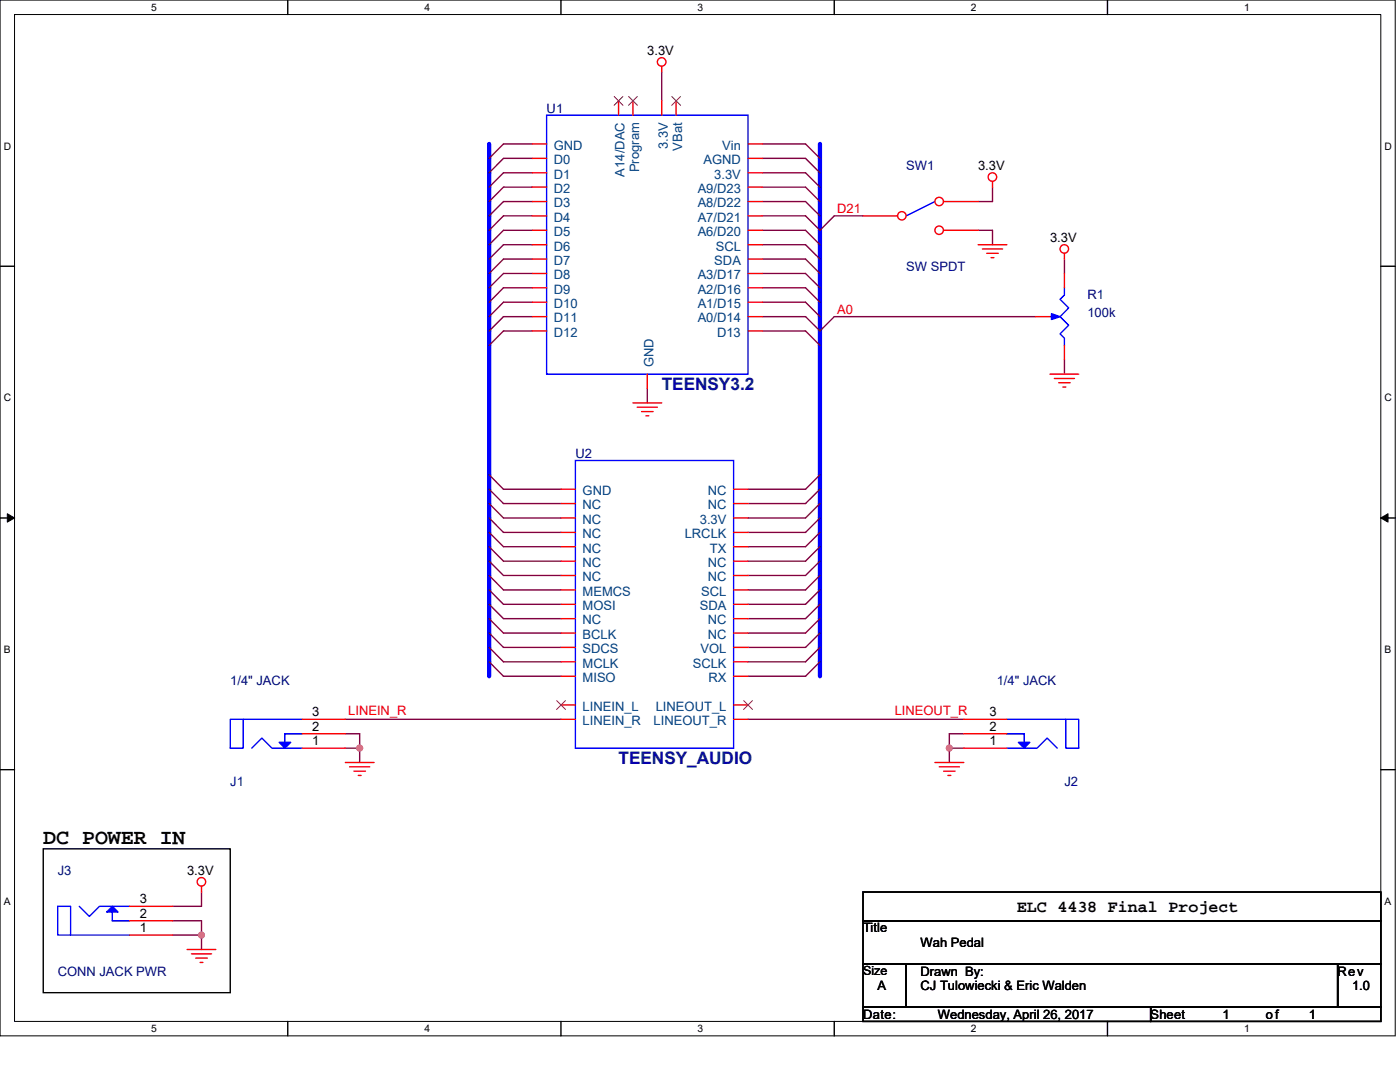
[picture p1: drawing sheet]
<svg xmlns="http://www.w3.org/2000/svg" width="279mm" height="216mm" viewBox="0 0 279 216" stroke-linecap="round" stroke-linejoin="round" font-family="sans-serif">
<path d="M0 0h278.4v206.7h-278.4zM2.9 2.9h272.7v200.9h-272.7z" fill="none" stroke="#000" stroke-width=".2"/>
<g fill="#fff">
<path d="M30.2 .3h1.1v2.3h-1.1z"/>
<path d="M30.2 204.1h1.1v2.3h-1.1z"/>
</g>
<path d="M57.4 0v2.9M57.4 203.8v2.9" fill="none" stroke="#000" stroke-width=".28"/>
<g fill="#fff">
<path d="M84.7 .3h1.1v2.3h-1.1z"/>
<path d="M84.7 204.1h1.1v2.3h-1.1z"/>
</g>
<path d="M112 0v2.9M112 203.8v2.9" fill="none" stroke="#000" stroke-width=".28"/>
<g fill="#fff">
<path d="M139.2 .3h1.2v2.3h-1.2z"/>
<path d="M139.2 204.1h1.2v2.3h-1.2z"/>
</g>
<path d="M166.5 0v2.9M166.5 203.8v2.9" fill="none" stroke="#000" stroke-width=".28"/>
<g fill="#fff">
<path d="M193.8 .3h1.1v2.3h-1.1z"/>
<path d="M193.8 204.1h1.1v2.3h-1.1z"/>
</g>
<path d="M221 0v2.9M221 203.8v2.9" fill="none" stroke="#000" stroke-width=".28"/>
<g fill="#fff">
<path d="M248.3 .3h1.1v2.3h-1.1z"/>
<path d="M248.3 204.1h1.1v2.3h-1.1z"/>
<path d="M.7 28h1.5v2.3h-1.5z"/>
<path d="M276.3 28h1.5v2.3h-1.5z"/>
<path d="M.7 78.2h1.5v2.3h-1.5z"/>
<path d="M276.3 78.2h1.5v2.3h-1.5z"/>
</g>
<path d="M0 53.1h2.9M275.6 53.1h2.8" fill="none" stroke="#000" stroke-width=".28"/>
<g fill="#fff">
<path d="M.7 128.5h1.4v2.2h-1.4z"/>
<path d="M276.3 128.5h1.4v2.2h-1.4z"/>
</g>
<path d="M0 103.4h2.9M275.6 103.4h2.8" fill="none" stroke="#000" stroke-width=".28"/>
<path d="M1.5 102.5l1.4 .9-1.4 .8zM275.6 103.4l1.4-.9v1.7z" fill="#000" stroke="#000" stroke-width=".2"/>
<g fill="#fff">
<path d="M.7 178.7h1.4v2.3h-1.4z"/>
<path d="M276.3 178.7h1.4v2.3h-1.4z"/>
</g>
<path d="M0 153.6h2.9M275.6 153.6h2.8M8.6 169.4h37.4v28.7h-37.4zM172.2 178h103.4v5.7h-103.4zM172.2 183.7h103.4v8.6h-103.4zM172.2 192.3h8.6v8.6h-8.6zM180.8 192.3h86.2v8.6h-86.2zM267 192.3h8.6v8.6h-8.6zM172.2 200.9h57.4v2.9h-57.4zM229.6 200.9h46v2.9h-46z" fill="none" stroke="#000" stroke-width=".28"/>
<path d="M97.6 28.7v106.2M163.6 28.7v106.2" fill="none" stroke="#00f" stroke-width=".85"/>
<g fill="none" stroke="#800040" stroke-width=".28">
<path d="M132.1 14.4v5.7M106.2 28.7h-5.7l-2.9 2.9M106.2 31.6h-5.7l-2.9 2.9M106.2 34.5h-5.7l-2.9 2.8M106.2 37.3h-5.7l-2.9 2.9M152.1 28.7h8.7l2.8 2.9M152.1 31.6h8.7l2.8 2.9M152.1 34.5h8.7l2.8 2.8M152.1 37.3h8.7l2.8 2.9M198.1 37.3v2.9h-2.9M106.2 40.2h-5.7l-2.9 2.9M106.2 43.1h-5.7l-2.9 2.9"/>
<path d="M106.2 46h-5.7l-2.9 2.8M106.2 48.8h-5.7l-2.9 2.9M106.2 51.7h-5.7l-2.9 2.9M106.2 54.6h-5.7l-2.9 2.8M106.2 57.4h-5.7l-2.9 2.9M152.1 40.2h8.7l2.8 2.9M152.1 43.1h8.7l2.8 2.9 2.9-2.9h5.7M152.1 46h8.7l2.8 2.8M152.1 48.8h8.7l2.8 2.9M152.1 51.7h8.7l2.8 2.9M152.1 54.6h8.7l2.8 2.8M152.1 57.4h8.7l2.8 2.9"/>
<path d="M195.2 46h2.9v2.8M212.4 51.7v2.9M106.2 60.3h-5.7l-2.9 2.9M106.2 63.2h-5.7l-2.9 2.8M106.2 66h-5.7l-2.9 2.9M129.2 77.5v2.9M152.1 60.3h8.7l2.8 2.9M152.1 66h8.7l2.8 2.9M206.7 63.2h-40.2l-2.9 2.8-2.8-2.8h-8.7M212.4 71.8v2.9M97.6 94.7l2.9 2.9h11.5M97.6 97.6l2.9 2.9h11.5"/>
<path d="M163.6 94.7l-2.8 2.9h-11.5M163.6 97.6l-2.8 2.9h-11.5M97.6 100.5l2.9 2.9h11.5M97.6 103.4l2.9 2.8h11.5M97.6 106.2l2.9 2.9h11.5M97.6 109.1l2.9 2.9h11.5M97.6 112l2.9 2.8h11.5M97.6 114.8l2.9 2.9h11.5M97.6 117.7l2.9 2.9h11.5M163.6 100.5l-2.8 2.9h-11.5M163.6 103.4l-2.8 2.8h-11.5M163.6 106.2l-2.8 2.9h-11.5"/>
<path d="M163.6 109.1l-2.8 2.9h-11.5M163.6 112l-2.8 2.8h-11.5M163.6 114.8l-2.8 2.9h-11.5M163.6 117.7l-2.8 2.9h-11.5M97.6 120.6l2.9 2.8h11.5M97.6 123.4l2.9 2.9h11.5M97.6 126.3l2.9 2.9h11.5M97.6 129.2l2.9 2.9h11.5M97.6 132.1l2.9 2.8h11.5M163.6 120.6l-2.8 2.8h-11.5M163.6 123.4l-2.8 2.9h-11.5M163.6 126.3l-2.8 2.9h-11.5"/>
<path d="M163.6 129.2l-2.8 2.9h-11.5M163.6 132.1l-2.8 2.8h-11.5M68.9 143.5h43.1M68.9 146.4h2.9v2.9M68.9 149.3h2.9M71.8 149.3v2.8M149.3 143.5h43M189.5 149.3h2.8M189.5 149.3v2.8M192.3 146.4h-2.8v2.9M40.2 178v2.8h-5.7M34.5 183.7h5.7v2.9h-5.7"/>
<path d="M40.2 186.6v2.9"/>
</g>
<g fill="#f0f" stroke="#f0f" stroke-width=".28">
<circle cx="71.8" cy="149.3" r=".57"/>
<circle cx="189.4" cy="149.3" r=".57"/>
<circle cx="40.2" cy="186.6" r=".57"/>
</g>
<g fill="none" stroke="#f00" stroke-width=".28">
<path d="M132.1 13.2v1.2M106.2 28.7h2.9M106.2 31.6h2.9M106.2 34.5h2.9M106.2 37.3h2.9M123.4 20.1v2.9M126.3 20.1v2.9M132.1 20.1v2.9M134.9 20.1v2.9M149.3 37.3h2.8M149.3 34.5h2.8M149.3 31.6h2.8"/>
<path d="M149.3 28.7h2.8M198.1 36.2v1.1M106.2 40.2h2.9M106.2 43.1h2.9M106.2 46h2.9M106.2 48.8h2.9M106.2 51.7h2.9M106.2 54.6h2.9M106.2 57.4h2.9M149.3 57.4h2.8M149.3 54.6h2.8M149.3 51.7h2.8"/>
<path d="M149.3 48.8h2.8M149.3 46h2.8M149.3 43.1h2.8M149.3 40.2h2.8M195.2 48.8h5.7M196.1 49.7h4M196.9 50.5h2.3M197.8 51.4h.6M212.4 54.6v2.8M212.4 50.5v1.2M106.2 60.3h2.9M106.2 63.2h2.9"/>
<path d="M106.2 66h2.9M129.2 74.7v2.8M149.3 66h2.8M149.3 63.2h2.8M149.3 60.3h2.8M206.7 63.2h2.8M209.5 74.7h5.8M210.4 75.5h4M211.3 76.4h2.3M212.1 77.2h.6M212.4 68.9v2.9M112 97.6h2.8"/>
<path d="M126.3 80.4h5.8M127.2 81.3h4M128 82.1h2.3M128.9 83h.6M146.4 97.6h2.9M112 100.5h2.8M112 103.4h2.8M112 106.2h2.8M112 109.1h2.8M112 112h2.8M112 114.8h2.8M112 117.7h2.8"/>
<path d="M146.4 100.5h2.9M146.4 103.4h2.9M146.4 106.2h2.9M146.4 109.1h2.9M146.4 112h2.9M146.4 114.8h2.9M146.4 117.7h2.9M112 120.6h2.8M112 123.4h2.8M112 126.3h2.8M112 129.2h2.8M112 132.1h2.8"/>
<path d="M112 134.9h2.8M146.4 120.6h2.9M146.4 123.4h2.9M146.4 126.3h2.9M146.4 129.2h2.9M146.4 132.1h2.9M146.4 134.9h2.9M60.3 149.3h8.6M60.3 146.4h8.6M60.3 143.5h8.6M68.9 152.1h5.8M69.8 153h4"/>
<path d="M70.6 153.9h2.3M71.5 154.7h.6M112 140.7h2.8M112 143.5h2.8M146.4 140.7h2.9M146.4 143.5h2.9M186.6 152.1h5.7M187.5 153h4M188.3 153.9h2.3M189.2 154.7h.6M192.3 149.3h8.6M192.3 146.4h8.6"/>
<path d="M192.3 143.5h8.6M40.2 176.8v1.2M25.9 180.8h8.6M25.9 183.7h8.6M25.9 186.6h8.6M37.3 189.5h5.8M38.2 190.3h4M39.1 191.2h2.3M39.9 192h.6"/>
<circle cx="132.1" cy="12.4" r=".85"/>
<circle cx="198.1" cy="35.3" r=".85"/>
<circle cx="212.4" cy="49.7" r=".85"/>
<circle cx="40.2" cy="176" r=".85"/>
</g>
<g fill="none" stroke="#00f" stroke-width=".28">
<path d="M109.1 23h40.2v51.7h-40.2zM186.6 40.2l-5.8 2.9M212.4 57.4v1.5l-.8 .8 1.7 1.7-1.7 1.8 1.7 1.7-1.7 1.7 .8 .9v1.4M209.5 63.2h.6M114.8 91.9h31.6v57.4h-31.6zM46 143.5h2.5v5.8h-2.5zM48.5 143.5h11.8M50.2 149.3l2.1-2 2 2h6M56.9 146.4h3.4zM56.9 146.4v1.7M200.9 149.3h6.1l2-2 2 2M200.9 146.4h3.5z"/>
<path d="M200.9 143.5h11.8M204.4 146.4v1.7M212.7 143.5h2.6v5.8h-2.6zM11.5 180.8h2.6v5.8h-2.6zM14.1 186.6h11.8M15.8 180.8l2 2.1 2-2.1h6.1M22.4 183.7h3.5zM22.4 182v1.7"/>
</g>
<path d="M122.6 19.3l1.7 1.7M124.3 19.3l-1.7 1.7M125.5 19.3l1.7 1.7M127.2 19.3l-1.8 1.7M134.1 19.3l1.7 1.7M135.8 19.3l-1.8 1.7M111.1 139.8l1.8 1.8M112.8 139.8l-1.7 1.8M148.4 139.8l1.8 1.8M150.2 139.8l-1.8 1.8" fill="none" stroke="#804000" stroke-width=".2"/>
<g fill="#00f" stroke="#00f" stroke-width=".28">
<path d="M55.7 148.1h2.3l-1.1 1.2z" fill-rule="evenodd"/>
<path d="M203.2 148.1h2.3l-1.1 1.2z" fill-rule="evenodd"/>
<path d="M209.8 62.6l1.8 .6-1.8 .6z" fill-rule="evenodd"/>
<path d="M22.4 180.8l1.2 1.2h-2.3z" fill-rule="evenodd"/>
</g>
<circle cx="180" cy="43.1" r=".84" fill="#fff" stroke="#f00" stroke-width=".28"/>
<path d="M172.2 43.1h6.9" fill="none" stroke="#f00" stroke-width=".28"/>
<circle cx="187.4" cy="40.2" r=".84" fill="#fff" stroke="#f00" stroke-width=".28"/>
<path d="M188.3 40.2h6.9" fill="none" stroke="#f00" stroke-width=".28"/>
<circle cx="187.4" cy="45.9" r=".84" fill="#fff" stroke="#f00" stroke-width=".28"/>
<path d="M188.3 46h6.9" fill="none" stroke="#f00" stroke-width=".28"/>
<g fill="#f0f" stroke="#f0f" stroke-width=".28">
<circle cx="71.8" cy="149.3" r=".57"/>
<circle cx="189.4" cy="149.3" r=".57"/>
<circle cx="40.2" cy="186.6" r=".57"/>
</g>
<text font-size="4.3" x="8.6" y="168.4">DC POWER IN</text>
<g font-size="3.4" fill="#000080">
<text x="132.1" y="77.9">TEENSY3.2</text>
<text x="123.4" y="152.5">TEENSY_AUDIO</text>
</g>
<text font-size="3.3" x="202.9" y="181.9">ELC 4438 Final Project</text>
<g font-size="2.6">
<text x="129.2" y="11">3.3V</text>
<text x="195.2" y="33.9">3.3V</text>
<text x="209.5" y="48.3">3.3V</text>
<text x="62.3" y="142.9">3</text>
<text x="197.5" y="142.9">3</text>
<text x="62.3" y="148.7">1</text>
<text x="62.3" y="145.8">2</text>
<text x="197.5" y="148.7">1</text>
<text x="197.5" y="145.8">2</text>
<text x="37.3" y="174.6">3.3V</text>
<text x="27.9" y="180.3">3</text>
<text x="27.9" y="183.1">2</text>
<text x="27.9" y="186">1</text>
<text x="172.2" y="186.1">Title</text>
<text x="183.7" y="188.9">Wah Pedal</text>
<text x="175.1" y="197.5">A</text>
<text x="183.7" y="194.7">Drawn By:</text>
<text x="183.7" y="197.5">CJ Tulowiecki &amp; Eric Walden</text>
<text x="267" y="194.7">Rev</text>
<text x="269.8" y="197.5">1.0</text>
<text x="172.2" y="203.3">Date:</text>
<text x="187.2" y="203.3">Wednesday, April 26, 2017</text>
<text x="229.6" y="203.3">Sheet</text>
<text x="244" y="203.3">1</text>
<text x="252.6" y="203.3">of</text>
<text x="261.2" y="203.3">1</text>
</g>
<g font-size="2.6" fill="#000080">
<text x="109.1" y="22.5">U1</text>
<text x="180.8" y="33.9">SW1</text>
<text x="180.8" y="54">SW SPDT</text>
<text x="217" y="59.8">R1</text>
<text x="217" y="63.2">100k</text>
<text x="114.8" y="91.3">U2</text>
<text x="46" y="136.7">1/4&quot; JACK</text>
<text x="198.9" y="136.7">1/4&quot; JACK</text>
<text x="46" y="156.8">J1</text>
<text x="212.4" y="156.8">J2</text>
<text x="11.5" y="174.6">J3</text>
<text x="11.5" y="194.7">CONN JACK PWR</text>
</g>
<g font-size="2.6" fill="#004080">
<text x="110.5" y="29.9">GND</text>
<text x="133.3" y="29.8" transform="rotate(-90 133.3 29.8)">3.3V</text>
<text x="144.1" y="29.9">Vin</text>
<text x="110.5" y="32.8">D0</text>
<text x="110.5" y="35.6">D1</text>
<text x="124.7" y="35.2" transform="rotate(-90 124.7 35.2)">A14/DAC</text>
<text x="127.5" y="34.4" transform="rotate(-90 127.5 34.4)">Program</text>
<text x="136.1" y="30.1" transform="rotate(-90 136.1 30.1)">VBat</text>
<text x="140.4" y="32.8">AGND</text>
<text x="142.5" y="35.6">3.3V</text>
<text x="110.5" y="38.5">D2</text>
<text x="110.5" y="41.4">D3</text>
<text x="139.2" y="41.4">A8/D22</text>
<text x="139.2" y="38.5">A9/D23</text>
<text x="110.5" y="44.2">D4</text>
<text x="110.5" y="47.1">D5</text>
<text x="139.2" y="47.1">A6/D20</text>
<text x="139.2" y="44.2">A7/D21</text>
<text x="110.5" y="50">D6</text>
<text x="110.5" y="52.9">D7</text>
<text x="142.6" y="52.9">SDA</text>
<text x="142.8" y="50">SCL</text>
<text x="110.5" y="55.7">D8</text>
<text x="110.5" y="58.6">D9</text>
<text x="139.2" y="58.6">A2/D16</text>
<text x="139.2" y="55.7">A3/D17</text>
<text x="110.5" y="61.5">D10</text>
<text x="110.5" y="64.3">D11</text>
<text x="139.2" y="64.3">A0/D14</text>
<text x="139.2" y="61.5">A1/D15</text>
<text x="110.5" y="67.2">D12</text>
<text x="143.1" y="67.2">D13</text>
<text x="130.4" y="73.2" transform="rotate(-90 130.4 73.2)">GND</text>
<text x="116.3" y="98.8">GND</text>
<text x="116.3" y="101.6">NC</text>
<text x="141.2" y="98.8">NC</text>
<text x="141.2" y="101.6">NC</text>
<text x="116.3" y="104.5">NC</text>
<text x="116.3" y="107.4">NC</text>
<text x="136.7" y="107.4">LRCLK</text>
<text x="139.7" y="104.5">3.3V</text>
<text x="116.3" y="110.3">NC</text>
<text x="116.3" y="113.1">NC</text>
<text x="141.2" y="113.1">NC</text>
<text x="141.6" y="110.3">TX</text>
<text x="116.3" y="116">NC</text>
<text x="116.3" y="118.9">MEMCS</text>
<text x="140" y="118.9">SCL</text>
<text x="141.2" y="116">NC</text>
<text x="116.3" y="121.8">MOSI</text>
<text x="116.3" y="124.6">NC</text>
<text x="139.7" y="121.8">SDA</text>
<text x="141.2" y="124.6">NC</text>
<text x="116.3" y="127.5">BCLK</text>
<text x="116.3" y="130.3">SDCS</text>
<text x="139.8" y="130.3">VOL</text>
<text x="141.2" y="127.5">NC</text>
<text x="116.3" y="133.2">MCLK</text>
<text x="116.3" y="136.1">MISO</text>
<text x="138.2" y="133.2">SCLK</text>
<text x="141.4" y="136.1">RX</text>
<text x="116.3" y="141.8">LINEIN_L</text>
<text x="130.9" y="141.8">LINEOUT_L</text>
<text x="116.3" y="144.7">LINEIN_R</text>
<text x="130.5" y="144.7">LINEOUT_R</text>
</g>
<g font-size="2.6" fill="#f00">
<text x="167.1" y="42.5">D21</text>
<text x="167.1" y="62.6">A0</text>
<text x="69.5" y="142.7">LINEIN_R</text>
<text x="178.6" y="142.7">LINEOUT_R</text>
</g>
<text font-size="2.5" x="172.2" y="194.6">Size</text>
<g font-size="2">
<text x="30.2" y="2.2">5</text>
<text x="84.7" y="2.2">4</text>
<text x="139.2" y="2.2">3</text>
<text x="193.8" y="2.2">2</text>
<text x="248.3" y="2.2">1</text>
<text x=".7" y="29.8">D</text>
<text x="276.3" y="29.8">D</text>
<text x=".7" y="80.1">C</text>
<text x="276.3" y="80.1">C</text>
<text x=".7" y="130.3">B</text>
<text x="276.3" y="130.3">B</text>
<text x=".7" y="180.5">A</text>
<text x="276.3" y="180.5">A</text>
<text x="30.2" y="206">5</text>
<text x="84.7" y="206">4</text>
<text x="139.2" y="206">3</text>
<text x="193.8" y="206">2</text>
<text x="248.3" y="206">1</text>
</g>
</svg>
